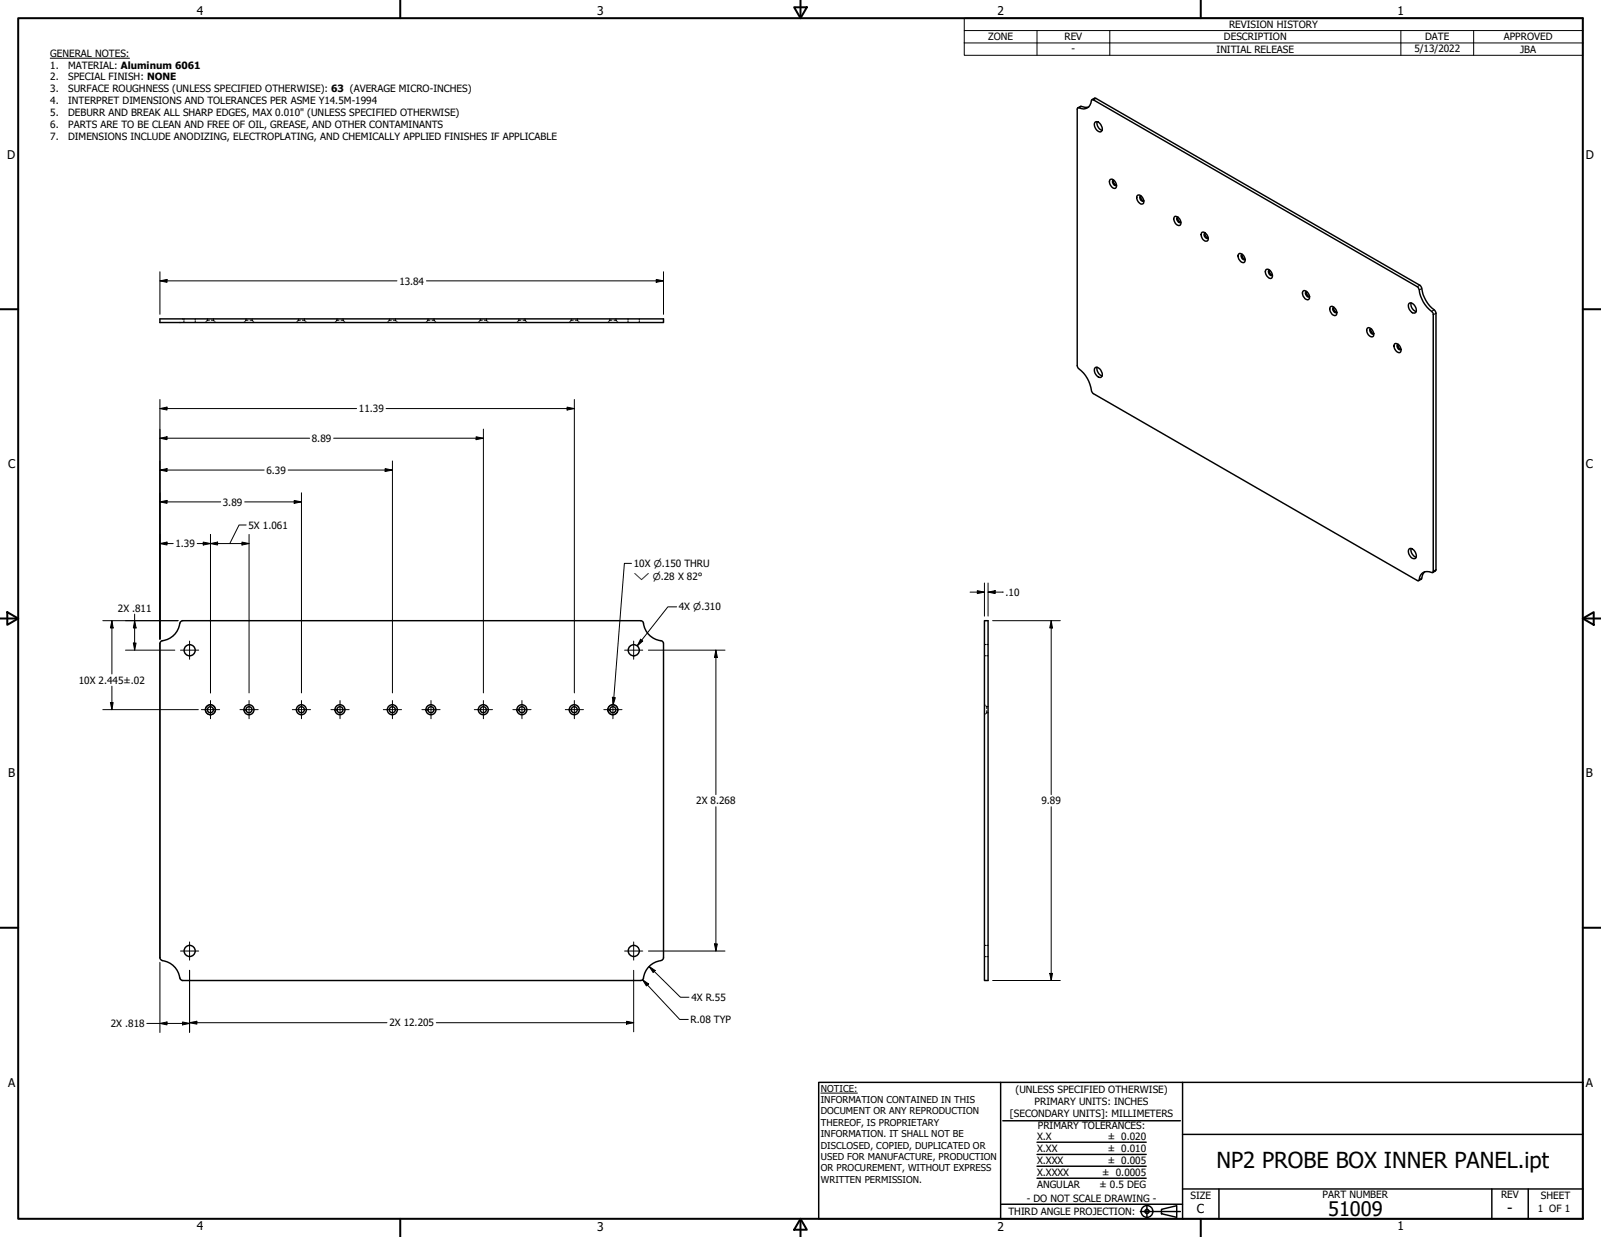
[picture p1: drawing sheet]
<svg xmlns="http://www.w3.org/2000/svg" width="559mm" height="432mm" viewBox="0 0 559 432" stroke-linecap="round" stroke-linejoin="round" font-family="sans-serif">
<!-- layer: Visible (ANSI) -->
<g fill="none" stroke="#000" stroke-width=".51">
<path d="M376.2 37.7l.2-.1a3 3 0 0 0 4.6-2.7h.6l113.1 65.2 .4 .5a13 13 0 0 0 5 8.6v90.6a3.4 3.4 0 0 0-4.6 1.7l-.3 1.1h-.5l-113.1-65.2-.4-.5a13.4 13.4 0 0 0-5-8.6l-.2-.7v-89.5zM379.9 37.4l-1.1 .1-1.5-.4-1.1 .6M381.1 34.8l.9-.5 .5 .1 113.1 65.2 .4 .5a13.4 13.4 0 0 0 5 8.6l.2 .6v89.6l-.2 .4-.9 .5M382.2 42.7a2.15 2.15 0 0 1 2.5 2.3 .87 .87 0 0 1-.4 .9 .87 .87 0 0 1-1-.1l-.8-.7-.5-1.1zM382.9 42.5v.9l.5 1.2 1.3 .9M387.5 62.7a2.02 2.02 0 0 1 2.1 2.8 1.36 1.36 0 0 1-2.1-1l-.3-1.1zM388.4 62.9h.3l.1 1 .9 .7a1.17 1.17 0 0 1-1.2-.4 1.17 1.17 0 0 1-.1-1.3zM397 68.2a2.02 2.02 0 0 1 2.1 2.8 1.87 1.87 0 0 1-1.9-.5 1.87 1.87 0 0 1-.4-2zM398 68.5l.2-.2 .1 1.2 .9 .6a1.12 1.12 0 0 1-1.2-.4 1.12 1.12 0 0 1 0-1.2zM410 75.6a1.98 1.98 0 0 1 1.8 1 1.98 1.98 0 0 1 0 2.1 2.1 2.1 0 0 1-1.8-3.1zM411.1 75.8a1.07 1.07 0 0 0-.2 1.3 1.07 1.07 0 0 0 1.3 .5l-.9-.7-.1-1.1M419.5 81.2a1.95 1.95 0 0 1 1.8 .9 1.95 1.95 0 0 1 0 2 2.03 2.03 0 0 1-1.8-2.9z"/>
<path d="M420.6 81.3a1.11 1.11 0 0 0-.1 1.3 1.11 1.11 0 0 0 1.2 .5M420.7 81.3l.1 1.1 .9 .7M432.4 88.6a1.94 1.94 0 0 1 2.1 2.8 1.37 1.37 0 0 1-2.1-1 1.62 1.62 0 0 1 0-1.8zM433.3 88.8h.3l.1 1.1 .9 .7a1.17 1.17 0 0 1-1.2-.5 1.17 1.17 0 0 1-.1-1.3zM441.9 94.1a2.02 2.02 0 0 1 2.1 2.8l-.3 .3a2.16 2.16 0 0 1-1.8-3.1zM444.1 96l-.9-.6-.1-1.1a1.06 1.06 0 0 0-.2 1.3 1.06 1.06 0 0 0 1.2 .5M55.8 111.3h175.8v1.3h-175.8zM454.9 101.6a1.98 1.98 0 0 1 2 2.7 1.37 1.37 0 0 1-2-.9 1.62 1.62 0 0 1 0-1.8zM455.8 101.9l.3-.2-.1 .7 .4 .8 .7 .3-.5 .2-.6-.5a.95 .95 0 0 1-.2-1.3zM464.4 107.1a1.98 1.98 0 0 1 1.9 .9 1.98 1.98 0 0 1-.1 2.1 2.16 2.16 0 0 1-1.8-3zM465.3 107.3h.3l.1 1 .9 .7a1.17 1.17 0 0 1-1.2-.4 1.17 1.17 0 0 1-.1-1.3zM477.3 114.6a1.97 1.97 0 0 1 2.1 2.7 1.87 1.87 0 0 1-2-.5 1.87 1.87 0 0 1-.3-1.9z"/>
<path d="M478.2 114.8l.3-.1 .2 1.1 .8 .7a1.14 1.14 0 0 1-1.2-.5 1.14 1.14 0 0 1-.1-1.2zM491.8 105.9a2.16 2.16 0 0 1 2.5 2.4 .87 .87 0 0 1-.4 .9 .87 .87 0 0 1-.9 0l-1.2-1.4-.2-1.1zM492.5 105.7l.2 1.6 .7 1 .9 .5M382.2 128.4a2.16 2.16 0 0 1 2.5 2.4 .86 .86 0 0 1-.4 .9 .86 .86 0 0 1-1-.1l-1.1-1.3a1.85 1.85 0 0 1 0-1.9zM382.9 128.2v1l.5 1.1 1.3 1M486.8 120a1.98 1.98 0 0 1 1.9 1 1.98 1.98 0 0 1-.1 2.1 2.16 2.16 0 0 1-1.8-3.1zM487.7 120.3l.3-.1v.7l.4 .8 .6 .3a1.17 1.17 0 0 1-1.2-.5 1.17 1.17 0 0 1-.1-1.2zM491.8 191.6a2.16 2.16 0 0 1 2.5 2.5v.4a1.2 1.2 0 0 1-1.2 .5 1.2 1.2 0 0 1-1-.9l-.5-1.1zM492.5 191.5l.2 1.5 .7 1 .9 .5M497.3 199.6l-.7 .9-.4 1.6-1 .6M62.7 217.6a7 7 0 0 1-6 6.1M223.6 216.7h-159.8l-.7 .2-.3 .6"/>
<path d="M223.6 216.7a.97 .97 0 0 1 1 .9 7.2 7.2 0 0 0 6.5 6.2l.5 .8M343.6 216.7h1.3v125.6h-1.3zM55.8 224.7v109.6l.3 .6 .6 .4M56.7 223.7l-.6 .3-.3 .6M231.6 224.7v109.6l-.3 .6-.6 .4M56.7 335.3a7 7 0 0 1 6 6.1M230.7 335.3a7.2 7.2 0 0 0-6.2 6.4l-.9 .6M62.8 341.4l.3 .6 .7 .3h159.8"/>
<circle cx="66.2" cy="227" r="1.94"/>
<circle cx="221.2" cy="227" r="1.94"/>
<circle cx="73.4" cy="247.7" r="1.05"/>
<circle cx="73.4" cy="247.7" r="1.75"/>
<circle cx="86.9" cy="247.7" r="1.05"/>
<circle cx="86.9" cy="247.7" r="1.75"/>
<circle cx="105.2" cy="247.7" r="1.05"/>
<circle cx="105.2" cy="247.7" r="1.75"/>
<circle cx="118.6" cy="247.7" r="1.05"/>
<circle cx="118.6" cy="247.7" r="1.75"/>
<circle cx="136.9" cy="247.7" r="1.05"/>
<circle cx="136.9" cy="247.7" r="1.75"/>
<circle cx="150.4" cy="247.7" r="1.05"/>
<circle cx="150.4" cy="247.7" r="1.75"/>
<circle cx="168.7" cy="247.7" r="1.05"/>
<circle cx="168.7" cy="247.7" r="1.75"/>
<circle cx="182.1" cy="247.7" r="1.05"/>
<circle cx="182.1" cy="247.7" r="1.75"/>
<circle cx="200.4" cy="247.7" r="1.05"/>
<circle cx="200.4" cy="247.7" r="1.75"/>
<circle cx="213.9" cy="247.7" r="1.05"/>
<circle cx="213.9" cy="247.7" r="1.75"/>
<circle cx="66.2" cy="331.9" r="1.94"/>
<circle cx="221.2" cy="331.9" r="1.94"/>
</g>
<!-- layer: Hidden (ANSI) -->
<g fill="none" stroke="#000" stroke-width=".38">
<path d="M64.2 111.3v.5M64.2 112.1v.5M68.1 111.3v.5M68.1 112.1v.5M71.9 112.3l-.2 .3M72.4 111.8h.7M72.4 111.3v.1M72.4 111.6v.2M72.4 111.8l-.3 .3M73.8 111.8h.7M74.5 111.3v.1M74.5 111.6v.2"/>
<path d="M74.5 111.8l.2 .3M75 112.3l.2 .3M85.4 112.3l-.2 .3M85.9 111.8h.7M85.9 111.3v.1M85.9 111.6v.2M85.9 111.8l-.3 .3M87.3 111.8h.7M88 111.3v.1M88 111.6v.2M88 111.8l.3 .3M88.5 112.3l.2 .3"/>
<path d="M103.7 112.3l-.3 .3M104.1 111.8h.7M104.1 111.3v.1M104.1 111.6v.2M104.1 111.8l-.2 .3M105.5 111.8h.8M106.3 111.3v.1M106.3 111.6v.2M106.3 111.8l.2 .3M106.7 112.3l.3 .3M117.2 112.3l-.3 .3M117.6 111.8h.7"/>
<path d="M117.6 111.3v.1M117.6 111.6v.2M117.6 111.8l-.3 .3M119.1 111.8h.7M119.8 111.3v.1M119.8 111.6v.2M119.8 111.8l.2 .3M120.2 112.3l.3 .3M135.4 112.3l-.2 .3M135.9 111.8h.7M135.9 111.3v.1M135.9 111.6v.2"/>
<path d="M135.9 111.8l-.3 .3M137.3 111.8h.7M138 111.3v.1M138 111.6v.2M138 111.8l.2 .3M138.5 112.3l.2 .3M148.9 112.3l-.2 .3M149.4 111.8h.7M149.4 111.3v.1M149.4 111.6v.2M149.4 111.8l-.3 .3M150.8 111.8h.7"/>
<path d="M151.5 111.3v.1M151.5 111.6v.2M151.5 111.8l.3 .3M152 112.3l.2 .3M167.2 112.3l-.3 .3M167.6 111.8h.7M167.6 111.3v.1M167.6 111.6v.2M167.6 111.8l-.2 .3M169 111.8h.8M169.8 111.3v.1M169.8 111.6v.2"/>
<path d="M169.8 111.8l.2 .3M170.2 112.3l.3 .3M180.7 112.3l-.3 .3M181.1 111.8h.7M181.1 111.3v.1M181.1 111.6v.2M181.1 111.8l-.3 .3M182.6 111.8h.7M183.3 111.3v.1M183.3 111.6v.2M183.3 111.8l.2 .3M183.7 112.3l.3 .3"/>
<path d="M198.9 112.3l-.2 .3M199.4 111.8h.7M199.4 111.3v.1M199.4 111.6v.2M199.4 111.8l-.3 .3M200.8 111.8h.7M201.5 111.3v.1M201.5 111.6v.2M201.5 111.8l.2 .3M202 112.3l.2 .3M212.4 112.3l-.2 .3M212.9 111.8h.7"/>
<path d="M212.9 111.3v.1M212.9 111.6v.2M212.9 111.8l-.3 .3M214.3 111.8h.7M215 111.3v.1M215 111.6v.2M215 111.8l.3 .3M215.5 112.3l.2 .3M219.2 111.3v.5M219.2 112.1v.5M223.1 111.3v.5M223.1 112.1v.5"/>
<path d="M343.6 225h.4M343.6 228.9h.4M344.4 225h.5M344.4 228.9h.5M343.6 245.9l.3 .3M343.9 249.2l-.3 .3M344.1 246.4l.3 .2M344.4 248.1v.7M344.4 248.8h.2M344.4 248.8l-.3 .2M344.6 246.6l-.2 .7M344.7 246.6h.2"/>
<path d="M344.7 248.8h.2M343.6 330h.4M343.6 333.9h.4M344.4 330h.5M344.4 333.9h.5"/>
</g>
<!-- layer: Visible Narrow (ANSI) -->
<path d="M377.5 37.1l-.9 .6M382.5 34.4l-.9 .5M495.6 99.6l-.9 .5M496.3 100.7l-.9 .5M500.6 108.1l-.9 .6M501.2 109.3l-.9 .6M501.2 198.9l-.9 .5M496.3 201.8l-.9 .5" fill="none" stroke="#000" stroke-width=".38"/>
<!-- layer: Border (ANSI) -->
<g fill="none" stroke="#000" stroke-width=".7">
<path d="M6.3 6.3h546.1v419.1h-546.1zM139.7 0v6.3M277.2 2.5h4.4l-2.2 3.8zM279.4 0v6.3M419.1 0v6.3M0 107.9h6.3M552.4 107.9h6.4M0 215.9h6.3M2.5 213.7l3.8 2.2-3.8 2.2zM552.4 215.9l3.9-2.2v4.4zM552.4 215.9h6.4M0 323.8h6.3"/>
<path d="M552.4 323.8h6.4M139.7 425.4v6.4M279.4 425.4l2.2 3.9h-4.4zM279.4 425.4v6.4M419.1 425.4v6.4"/>
</g>
<!-- layer: Title (ANSI) -->
<g fill="none" stroke="#000" stroke-width=".51">
<path d="M285.8 377.8h266.6v47.6h-266.6zM349.2 377.8v47.6M412.7 377.8v47.6M350 391.2h62M361.9 398.7h38.1M412.7 396h139.7M361.9 411.3h38.1M361.9 407.1h38.1M361.9 403h38.1M412.7 415h139.7M425.4 415v10.4M520.7 415v10.4"/>
<path d="M533.4 415v10.4M349.2 420.4h63.5M398 422.9h14M400.3 420.6v4.6M405.4 422.1l5.3-1.2v4l-5.3-1.2z"/>
<circle cx="400.3" cy="422.9" r="2.06"/>
<circle cx="400.3" cy="422.9" r=".73"/>
</g>
<path d="M286.5 381.6h12.8" fill="none" stroke="#000" stroke-width=".35"/>
<!-- layer: Sketch Geometry (ANSI) -->
<g fill="none" stroke="#000" stroke-width=".35">
<path d="M55.8 224.7v109.6M231.6 224.7v109.6"/>
<circle cx="73.4" cy="247.7" r="1.75"/>
<circle cx="213.9" cy="247.7" r="1.75"/>
</g>
<!-- layer: Symbol (ANSI) -->
<path d="M336.5 10.7v-4.4h215.9v4.4M336.5 15h215.9M361.9 10.7v8.6M387.3 10.7v8.6M488.9 10.7v8.6M514.3 10.7v8.6M552.4 10.7h-215.9v4.3M552.4 10.7v8.6h-215.9v-4.3M17.5 20.3h27.7M220.4 196.7h-2.5l-3.8 49.2M213.7 243.4l1.1 .1-.7 2.4z" fill="none" stroke="#000" stroke-width=".35"/>
<!-- layer: Center Mark (ANSI) -->
<g fill="none" stroke="#000" stroke-width=".35">
<path d="M63 226.9h6.3M66.2 223.8v6.3M218 226.9h6.3M221.2 223.8v6.3M70.3 247.7h6.3M73.5 244.5v6.4M83.8 247.7h6.3M86.9 244.5v6.4M102 247.7h6.4M105.2 244.5v6.4M115.5 247.7h6.4M118.7 244.5v6.4"/>
<path d="M133.8 247.7h6.3M137 244.5v6.4M147.3 247.7h6.3M150.4 244.5v6.4M165.5 247.7h6.4M168.7 244.5v6.4M179 247.7h6.4M182.2 244.5v6.4M197.3 247.7h6.3M200.5 244.5v6.4M210.8 247.7h6.3M213.9 244.5v6.4"/>
<path d="M63 332h6.3M66.2 328.8v6.4M218 332h6.3M221.2 328.8v6.4"/>
</g>
<!-- layer: Dimension (ANSI) -->
<g fill="none" stroke="#000" stroke-width=".35">
<path d="M55.8 98l2.5-.5v1.1zM55.8 94.9v14.8M55.8 98h82.8M148.8 98h82.8M229 97.5l2.6 .5-2.6 .6zM231.6 94.9v14.8M55.8 139.4v83.7M200.5 139.4v102.5M55.8 153l2.5-.5v1zM55.8 142.6l2.5-.5v1zM55.8 153h52.3M55.8 142.6h68.7"/>
<path d="M116.5 153h52.2M134.7 142.6h65.8M166.2 152.5l2.5 .5-2.5 .5zM168.7 149.8v92.1M197.9 142.1l2.6 .5-2.6 .5zM55.8 175.2l2.5-.5v1zM55.8 164.1l2.5-.5v1zM55.8 175.2h21.2M55.8 164.1h36.4M85.4 175.2h19.8M100.6 164.1h36.4M102.7 174.7l2.5 .5-2.5 .5z"/>
<path d="M105.2 172v69.9M134.4 163.6l2.6 .5-2.6 .5zM137 160.9v81M55.8 189.7l2.5-.5v1zM55.8 189.7h4.7M68.8 189.7h18.1M70.9 189.2l2.6 .5-2.6 .5zM73.5 189.7l2.4-.5v1zM73.5 186.6v55.3M84.5 189.2l2.4 .5-2.4 .5zM85.9 183.3h-2.5l-3.2 6.4M86.9 186.6v55.3"/>
<path d="M35.9 216.7h26.3M39.1 216.7l.4 2.5h-1zM39.1 216.7v18.6M47 216.7l.5 2.5h-1zM47 214.4v12.5M236.2 211.8h-3.1l-10.7 13.6M338.6 206.7h5M341.1 206.2l2.5 .5-2.5 .5zM343.6 203.5v11.6M344.9 206.7l2.4-.5v1zM344.9 206.7h5.3M344.9 203.5v11.6"/>
<path d="M346.5 216.7h23.6M366.9 216.7l.4 2.5h-.9zM366.9 216.7v60.7M39.1 239.5v8.2M43.8 226.9h17.2M46.5 224.5h1l-.5 2.4zM223.6 223.1l.7 .7-1.9 1.6zM226.3 226.9h26.7M249.9 226.9l.5 2.6h-1zM249.9 226.9v50.5M35.9 247.7h33.3M38.5 245.2h1l-.4 2.5z"/>
<path d="M249.9 281.6v50.4M366.9 281.6v60.7M55.8 335.9v24.5M66.2 338.7v21.7M221.2 338.7v21.5M226.3 332h26.7M226.6 337.4l2.1 1.4-.7 .7zM226.6 337.4l10.9 10.7h3M249.4 329.5h1l-.5 2.5zM366.4 339.8h.9l-.4 2.5zM51.2 357.3h15M55.8 357.3l2.5-.6v1.1z"/>
<path d="M63.7 356.7l2.5 .6-2.5 .5zM66.2 357l2.5-.5v1zM66.2 357h68.9M152.3 357h68.9M218.7 356.5l2.5 .5-2.5 .5zM224.3 342l2.1 1.5-.8 .7zM224.3 342l12.9 13.9h3M346.5 342.3h23.6"/>
</g>
<g fill="#000">
<path d="M55.8 98l2.5-.5v1.1z" fill-rule="evenodd"/>
<path d="M229 97.5l2.6 .5-2.6 .6z" fill-rule="evenodd"/>
<path d="M55.8 153l2.5-.5v1z" fill-rule="evenodd"/>
<path d="M55.8 142.6l2.5-.5v1z" fill-rule="evenodd"/>
<path d="M166.2 152.5l2.5 .5-2.5 .5z" fill-rule="evenodd"/>
<path d="M197.9 142.1l2.6 .5-2.6 .5z" fill-rule="evenodd"/>
<path d="M55.8 175.2l2.5-.5v1z" fill-rule="evenodd"/>
<path d="M55.8 164.1l2.5-.5v1z" fill-rule="evenodd"/>
<path d="M102.7 174.7l2.5 .5-2.5 .5z" fill-rule="evenodd"/>
<path d="M134.4 163.6l2.6 .5-2.6 .5z" fill-rule="evenodd"/>
<path d="M55.8 189.7l2.5-.5v1z" fill-rule="evenodd"/>
<path d="M70.9 189.2l2.6 .5-2.6 .5z" fill-rule="evenodd"/>
<path d="M73.5 189.7l2.4-.5v1z" fill-rule="evenodd"/>
<path d="M84.5 189.2l2.4 .5-2.4 .5z" fill-rule="evenodd"/>
<path d="M39.1 216.7l.4 2.5h-1z" fill-rule="evenodd"/>
<path d="M47 216.7l.5 2.5h-1z" fill-rule="evenodd"/>
<path d="M341.1 206.2l2.5 .5-2.5 .5z" fill-rule="evenodd"/>
<path d="M344.9 206.7l2.4-.5v1z" fill-rule="evenodd"/>
<path d="M366.9 216.7l.4 2.5h-.9z" fill-rule="evenodd"/>
<path d="M46.5 224.5h1l-.5 2.4z" fill-rule="evenodd"/>
<path d="M223.6 223.1l.7 .7-1.9 1.6z" fill-rule="evenodd"/>
<path d="M249.9 226.9l.5 2.6h-1z" fill-rule="evenodd"/>
<path d="M38.5 245.2h1l-.4 2.5z" fill-rule="evenodd"/>
<path d="M226.6 337.4l2.1 1.4-.7 .7z" fill-rule="evenodd"/>
<path d="M249.4 329.5h1l-.5 2.5z" fill-rule="evenodd"/>
<path d="M366.4 339.8h.9l-.4 2.5z" fill-rule="evenodd"/>
<path d="M55.8 357.3l2.5-.6v1.1z" fill-rule="evenodd"/>
<path d="M63.7 356.7l2.5 .6-2.5 .5z" fill-rule="evenodd"/>
<path d="M66.2 357l2.5-.5v1z" fill-rule="evenodd"/>
<path d="M218.7 356.5l2.5 .5-2.5 .5z" fill-rule="evenodd"/>
<path d="M224.3 342l2.1 1.5-.8 .7z" fill-rule="evenodd"/>
</g>
<!-- layer: Symbol (ANSI) -->
<path d="M213.7 243.4l1.1 .1-.7 2.4z" fill-rule="evenodd" fill="#000"/>
<text font-size="7.7" x="424.6" y="407.6">NP2 PROBE BOX INNER PANEL.ipt</text>
<text font-size="7" x="463.5" y="424.3">51009</text>
<text font-size="5.2" x="526.1" y="423.5">-</text>
<text font-size="4.3" x="417.8" y="423.5">C</text>
<g font-size="4.2">
<text x="68.7" y="5.3">4</text>
<text x="208.4" y="5.3">3</text>
<text x="348.1" y="5.3">2</text>
<text x="487.8" y="5.3">1</text>
<text x="2.5" y="55.5">D</text>
<text x="553.5" y="55.5">D</text>
<text x="2.8" y="163.4">C</text>
<text x="553.5" y="163.4">C</text>
<text x="2.9" y="271.4">B</text>
<text x="553.5" y="271.4">B</text>
<text x="2.8" y="379.3">A</text>
<text x="553.5" y="379.3">A</text>
<text x="68.7" y="429.5">4</text>
<text x="208.4" y="429.6">3</text>
<text x="348.1" y="429.6">2</text>
<text x="487.8" y="429.5">1</text>
</g>
<g font-size="3.5">
<text x="429" y="9.8">REVISION HISTORY</text>
<text x="344.9" y="14.1">ZONE</text>
<text x="371.5" y="14.1">REV</text>
<text x="427.2" y="14.1">DESCRIPTION</text>
<text x="497.4" y="14.1">DATE</text>
<text x="524.9" y="14.1">APPROVED</text>
<text x="17.5" y="19.7">GENERAL NOTES:</text>
<text x="17.5" y="23.9">1.</text>
<text x="23.7" y="23.9">MATERIAL: Aluminum 6061</text>
<text x="374" y="18.3">-</text>
<text x="424.6" y="18.4">INITIAL RELEASE</text>
<text x="493.6" y="18.2">5/13/2022</text>
<text x="530.6" y="18.4">JBA</text>
<text x="17.5" y="28.1">2.</text>
<text x="23.7" y="28.1">SPECIAL FINISH: NONE</text>
<text x="17.5" y="32.3">3.</text>
<text x="23.7" y="32.3">SURFACE ROUGHNESS (UNLESS SPECIFIED OTHERWISE): 63 (AVERAGE MICRO-INCHES)</text>
<text x="17.5" y="36.4">4.</text>
<text x="17.5" y="40.6">5.</text>
<text x="23.7" y="36.4">INTERPRET DIMENSIONS AND TOLERANCES PER ASME Y14.5M-1994</text>
<text x="23.7" y="40.6">DEBURR AND BREAK ALL SHARP EDGES, MAX 0.010&quot; (UNLESS SPECIFIED OTHERWISE)</text>
<text x="17.5" y="44.8">6.</text>
<text x="23.7" y="44.8">PARTS ARE TO BE CLEAN AND FREE OF OIL, GREASE, AND OTHER CONTAMINANTS</text>
<text x="17.5" y="49">7.</text>
<text x="23.7" y="49">DIMENSIONS INCLUDE ANODIZING, ELECTROPLATING, AND CHEMICALLY APPLIED FINISHES IF APPLICABLE</text>
<text x="139.4" y="99.3">13.84</text>
<text x="125.3" y="143.9">11.39</text>
<text x="108.8" y="154.2">8.89</text>
<text x="93" y="165.4">6.39</text>
<text x="77.8" y="176.5">3.89</text>
<text x="86.7" y="184.5">5X 1.061</text>
<text x="61.2" y="191">1.39</text>
<text x="221.2" y="197.9">10X ⌀.150 THRU</text>
<text x="351" y="208">.10</text>
<text x="41.1" y="213.6">2X .811</text>
<text x="236.9" y="213.1">4X ⌀.310</text>
<text x="27.5" y="238.7">10X 2.445±.02</text>
<text x="243" y="280.7">2X 8.268</text>
<text x="363.5" y="280.7">9.89</text>
<text x="241.3" y="349.3">4X R.55</text>
<text x="38.7" y="358.5">2X .818</text>
<text x="135.9" y="358.3">2X 12.205</text>
<text x="241" y="357.1">R.08 TYP</text>
<text x="354.5" y="381.6">(UNLESS SPECIFIED OTHERWISE)</text>
<text x="352.5" y="390">[SECONDARY UNITS]: MILLIMETERS</text>
<text x="361.1" y="385.8">PRIMARY UNITS: INCHES</text>
<text x="362.3" y="394.1">PRIMARY TOLERANCES:</text>
<text x="361.9" y="397.9">X.X</text>
<text x="386.7" y="398">± 0.020</text>
<text x="361.9" y="402.1">X.XX</text>
<text x="361.9" y="406.3">X.XXX</text>
<text x="386.7" y="402.1">± 0.010</text>
<text x="386.7" y="406.3">± 0.005</text>
<text x="361.9" y="410.5">X.XXXX</text>
<text x="384.7" y="410.5">± 0.0005</text>
<text x="358.4" y="419.7">- DO NOT SCALE DRAWING -</text>
<text x="361.9" y="414.6">ANGULAR</text>
<text x="383.8" y="414.7">± 0.5 DEG</text>
<text x="415.5" y="418.4">SIZE</text>
<text x="461.6" y="418.3">PART NUMBER</text>
<text x="523.9" y="418.3">REV</text>
<text x="537.8" y="418.4">SHEET</text>
<text x="352" y="424.2">THIRD ANGLE PROJECTION:</text>
<text x="536.7" y="423.2">1 OF 1</text>
</g>
<g font-size="3.3">
<text x="221.2" y="202.4">⌵ ⌀.28 X 82°</text>
<text x="286.5" y="381.1">NOTICE:</text>
<text x="286.5" y="385">INFORMATION CONTAINED IN THIS</text>
<text x="286.5" y="389">DOCUMENT OR ANY REPRODUCTION</text>
<text x="286.5" y="392.9">THEREOF, IS PROPRIETARY</text>
<text x="286.5" y="396.9">INFORMATION. IT SHALL NOT BE</text>
<text x="286.5" y="400.9">DISCLOSED, COPIED, DUPLICATED OR</text>
<text x="286.5" y="404.9">USED FOR MANUFACTURE, PRODUCTION</text>
<text x="286.5" y="408.9">OR PROCUREMENT, WITHOUT EXPRESS</text>
<text x="286.5" y="412.8">WRITTEN PERMISSION.</text>
</g>
</svg>
